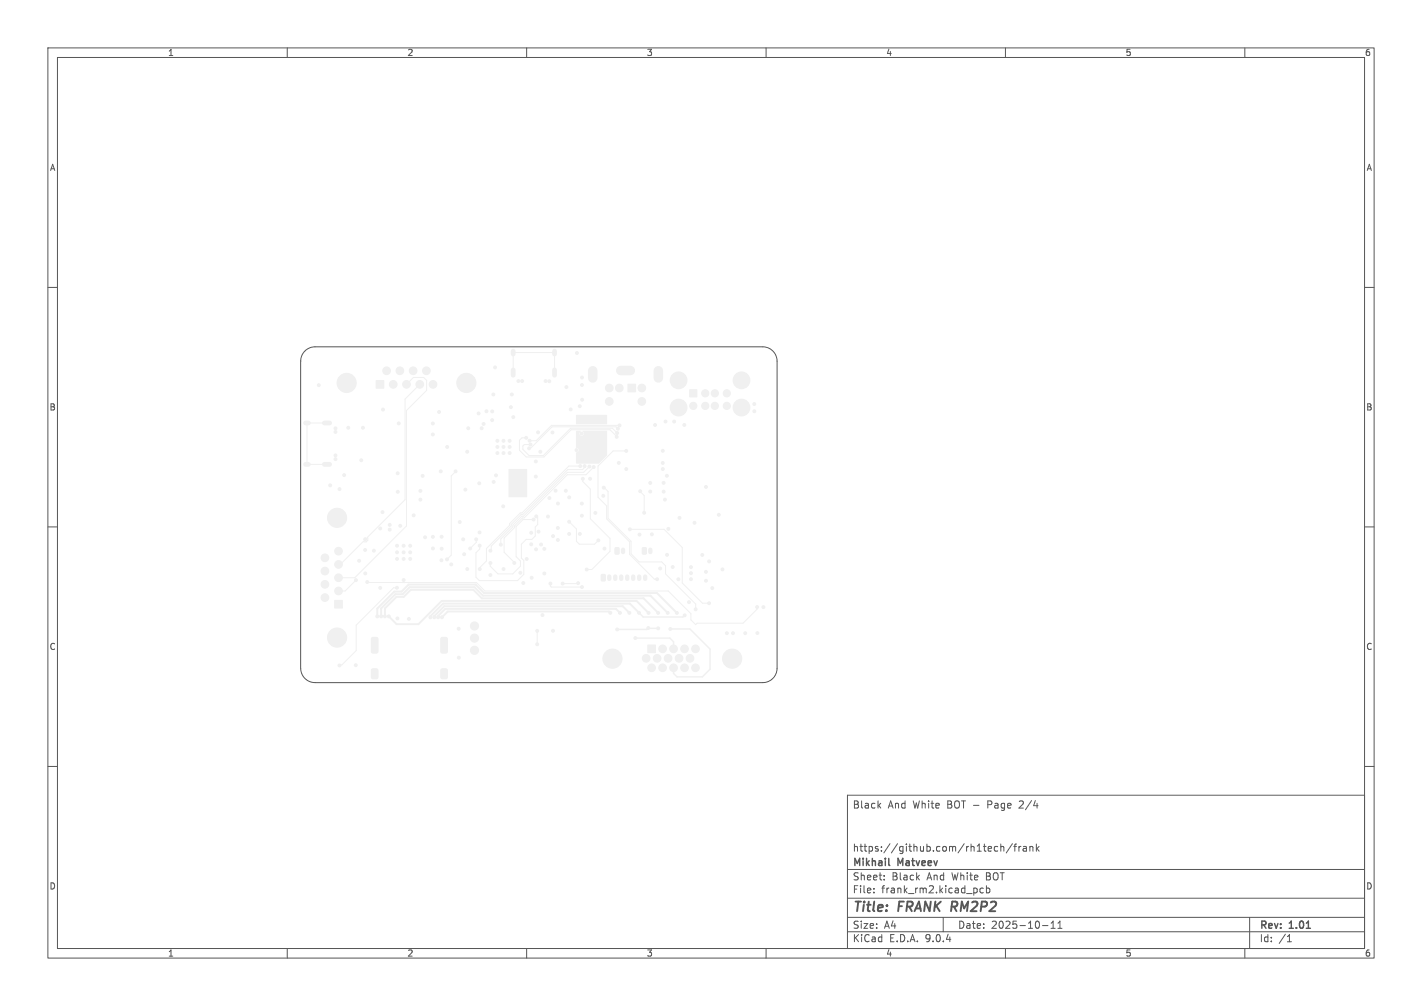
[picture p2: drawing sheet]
<svg xmlns="http://www.w3.org/2000/svg" width="297mm" height="210mm" viewBox="0 0 297 210" stroke-linecap="round" stroke-linejoin="round" font-family="sans-serif">
<g fill="#f0f0f0" stroke="#f0f0f0" stroke-width=".21">
<path d="M125.6 120l.6-.1 .2 .1 .1 1.1-.2 .2-.7-.1z"/>
<path d="M131.2 80.2h1.6v1.6h-1.6z"/>
<path d="M128.5 114.4l.6-.1 .2 .1v1.1l-.1 .2-.8-.1z"/>
<path d="M135.3 134.7h1.6v1.6h-1.6z"/>
<path d="M78.6 79.4h1.6v1.6h-1.6z"/>
<path d="M69.9 125.3h1.6v1.6h-1.6z"/>
<path d="M92.2 133.1h1l.2 .2 .1 2.7-.3 .3h-.9l-.2-.2v-2.7z"/>
<path d="M92.2 139.7l.9-.1 .3 .2 .1 1.6-.2 .2-.9 .1-.3-.1v-1.6z"/>
<path d="M77.7 139.7l.9-.1 .3 .2 .1 1.6-.2 .2-.9 .1-.3-.1v-1.6z"/>
<path d="M77.6 133.2l.2-.1 .8-.1 .3 .3 .1 2.7-.3 .3h-.9l-.2-.2z"/>
<path d="M134.2 114.4l.6-.1 .2 .1v1.1l-.1 .2-.8-.1z"/>
<path d="M144.1 81.4h1.5v1.5h-1.5z"/>
<circle cx="85.7" cy="113.9" r=".3"/>
<circle cx="85.7" cy="115.3" r=".3"/>
<circle cx="85.7" cy="116.7" r=".3"/>
<circle cx="84.3" cy="113.9" r=".3"/>
<circle cx="84.3" cy="115.3" r=".3"/>
<circle cx="84.3" cy="116.7" r=".3"/>
<circle cx="82.9" cy="113.9" r=".3"/>
<circle cx="82.9" cy="115.3" r=".3"/>
<circle cx="82.9" cy="116.7" r=".3"/>
<circle cx="129.4" cy="81" r=".8"/>
<circle cx="134.1" cy="81" r=".8"/>
<circle cx="127.3" cy="81" r=".8"/>
<circle cx="134.1" cy="83.8" r=".8"/>
<circle cx="127.3" cy="83.8" r=".8"/>
<circle cx="99.1" cy="130.7" r=".85"/>
<circle cx="99.1" cy="133.2" r=".85"/>
<circle cx="99.1" cy="135.8" r=".85"/>
<circle cx="106.4" cy="92" r=".3"/>
<circle cx="106.4" cy="93.3" r=".3"/>
<circle cx="106.4" cy="94.6" r=".3"/>
<circle cx="105.2" cy="92" r=".3"/>
<circle cx="105.2" cy="93.3" r=".3"/>
<circle cx="105.2" cy="94.6" r=".3"/>
<circle cx="103.9" cy="92" r=".3"/>
<circle cx="103.9" cy="93.3" r=".3"/>
<circle cx="103.9" cy="94.6" r=".3"/>
<circle cx="152.9" cy="137.5" r="2"/>
<circle cx="127.9" cy="137.5" r="2"/>
<circle cx="138.4" cy="135.4" r=".8"/>
<circle cx="140.7" cy="135.4" r=".8"/>
<circle cx="143" cy="135.4" r=".8"/>
<circle cx="145.3" cy="135.4" r=".8"/>
<circle cx="135" cy="137.4" r=".8"/>
<circle cx="137.2" cy="137.4" r=".8"/>
<circle cx="139.5" cy="137.4" r=".8"/>
<circle cx="141.8" cy="137.4" r=".8"/>
<circle cx="144.1" cy="137.4" r=".8"/>
<circle cx="136.1" cy="139.4" r=".8"/>
<circle cx="138.4" cy="139.4" r=".8"/>
<circle cx="140.7" cy="139.4" r=".8"/>
<circle cx="143" cy="139.4" r=".8"/>
<circle cx="145.3" cy="139.4" r=".8"/>
<circle cx="82.1" cy="80.2" r=".8"/>
<circle cx="84.9" cy="80.2" r=".8"/>
<circle cx="87.7" cy="80.2" r=".8"/>
<circle cx="90.4" cy="80.2" r=".8"/>
<circle cx="80.7" cy="77.4" r=".8"/>
<circle cx="83.5" cy="77.4" r=".8"/>
<circle cx="72.4" cy="79.9" r="2"/>
<circle cx="86.3" cy="77.4" r=".8"/>
<circle cx="97.4" cy="79.9" r="2"/>
<circle cx="89.1" cy="77.4" r=".8"/>
<circle cx="70.7" cy="123.4" r=".8"/>
<circle cx="70.7" cy="120.6" r=".8"/>
<circle cx="70.7" cy="117.8" r=".8"/>
<circle cx="70.7" cy="115.1" r=".8"/>
<circle cx="67.9" cy="124.8" r=".8"/>
<circle cx="67.9" cy="122" r=".8"/>
<circle cx="70.4" cy="133.1" r="2"/>
<circle cx="67.9" cy="119.2" r=".8"/>
<circle cx="70.4" cy="108.1" r="2"/>
<circle cx="67.9" cy="116.4" r=".8"/>
<circle cx="147.3" cy="82.1" r=".75"/>
<circle cx="149.3" cy="82.1" r=".75"/>
<circle cx="151.8" cy="82.1" r=".75"/>
<circle cx="144.8" cy="84.7" r=".75"/>
<circle cx="147.3" cy="84.7" r=".75"/>
<circle cx="149.3" cy="84.7" r=".75"/>
<circle cx="151.8" cy="84.7" r=".75"/>
<circle cx="141.7" cy="79.4" r="1.75"/>
<circle cx="154.9" cy="79.4" r="1.75"/>
<circle cx="141.7" cy="85.1" r="1.75"/>
<circle cx="154.9" cy="85.1" r="1.75"/>
<circle cx="100.2" cy="113.9" r=".3"/>
<circle cx="102.4" cy="117.5" r=".3"/>
<circle cx="112" cy="107.8" r=".3"/>
<circle cx="111.5" cy="108.5" r=".3"/>
<circle cx="100.2" cy="118.8" r=".3"/>
<circle cx="102.4" cy="115" r=".3"/>
<circle cx="104.6" cy="113.7" r=".3"/>
<circle cx="107.4" cy="117.5" r=".3"/>
<circle cx="102.4" cy="120" r=".3"/>
<circle cx="129.2" cy="96.6" r=".3"/>
<circle cx="121.5" cy="90.5" r=".3"/>
<circle cx="126.1" cy="92.5" r=".3"/>
<circle cx="122" cy="95.2" r=".3"/>
<circle cx="121.2" cy="97.3" r=".3"/>
<circle cx="122.1" cy="97.3" r=".3"/>
<circle cx="123.1" cy="97.4" r=".3"/>
<circle cx="124" cy="97.5" r=".3"/>
<circle cx="122" cy="87.9" r=".3"/>
<circle cx="120.4" cy="94" r=".3"/>
<circle cx="111" cy="113.6" r=".3"/>
<circle cx="111" cy="111.2" r=".3"/>
<circle cx="97.6" cy="118.8" r=".3"/>
<circle cx="96.7" cy="112.6" r=".3"/>
<circle cx="96.9" cy="115.7" r=".3"/>
<circle cx="100.2" cy="111.1" r=".3"/>
<circle cx="105.2" cy="118.8" r=".3"/>
<circle cx="108.7" cy="119.6" r=".3"/>
<circle cx="109.3" cy="121.7" r=".3"/>
<circle cx="99.5" cy="112.6" r=".3"/>
<circle cx="98.2" cy="114.5" r=".3"/>
<circle cx="106.7" cy="85" r=".3"/>
<circle cx="106.9" cy="82.3" r=".3"/>
<circle cx="121.1" cy="111.5" r=".3"/>
<circle cx="75" cy="117.1" r=".3"/>
<circle cx="105.1" cy="105.7" r=".3"/>
<circle cx="92.2" cy="114.5" r=".3"/>
<circle cx="92.2" cy="117" r=".3"/>
<circle cx="91.7" cy="86" r=".3"/>
<circle cx="69" cy="101.3" r=".3"/>
<circle cx="138.4" cy="94.1" r=".3"/>
<circle cx="116.5" cy="112.7" r=".3"/>
<circle cx="116" cy="102.4" r=".3"/>
<circle cx="126" cy="103.5" r=".3"/>
<circle cx="146.7" cy="115.8" r=".3"/>
<circle cx="135.8" cy="102.6" r=".3"/>
<circle cx="114.5" cy="107.8" r=".3"/>
<circle cx="107.4" cy="99.2" r=".3"/>
<circle cx="110" cy="116.7" r=".3"/>
<circle cx="112.9" cy="94.3" r=".3"/>
<circle cx="111" cy="120.6" r=".3"/>
<circle cx="86.4" cy="107.6" r=".3"/>
<circle cx="102.8" cy="85.9" r=".3"/>
<circle cx="116.5" cy="105.1" r=".3"/>
<circle cx="150.9" cy="118.9" r=".3"/>
<circle cx="97.2" cy="102.2" r=".3"/>
<circle cx="83" cy="129.1" r=".3"/>
<circle cx="141.9" cy="108.1" r=".3"/>
<circle cx="121.5" cy="107.7" r=".3"/>
<circle cx="88.3" cy="99.3" r=".3"/>
<circle cx="74.3" cy="138.9" r=".3"/>
<circle cx="153.1" cy="132.2" r=".3"/>
<circle cx="101.6" cy="85.9" r=".3"/>
<circle cx="113.7" cy="119.7" r=".3"/>
<circle cx="103.4" cy="76.7" r=".3"/>
<circle cx="75.5" cy="96.1" r=".3"/>
<circle cx="79.4" cy="122.7" r=".3"/>
<circle cx="135.8" cy="100.8" r=".3"/>
<circle cx="92.2" cy="112" r=".3"/>
<circle cx="76.3" cy="112.6" r=".3"/>
<circle cx="116.5" cy="110.2" r=".3"/>
<circle cx="81.4" cy="109.6" r=".3"/>
<circle cx="121.6" cy="78.8" r=".3"/>
<circle cx="96" cy="109" r=".3"/>
<circle cx="79.4" cy="110.3" r=".3"/>
<circle cx="76.3" cy="119.7" r=".3"/>
<circle cx="111.9" cy="96.3" r=".3"/>
<circle cx="85.4" cy="129.2" r=".3"/>
<circle cx="139.3" cy="99.3" r=".3"/>
<circle cx="118.3" cy="80.8" r=".3"/>
<circle cx="114.7" cy="79.6" r=".3"/>
<circle cx="93.4" cy="93.3" r=".3"/>
<circle cx="155.7" cy="132.2" r=".3"/>
<circle cx="123.2" cy="99.9" r=".3"/>
<circle cx="141.7" cy="120.9" r=".3"/>
<circle cx="143.9" cy="125.7" r=".3"/>
<circle cx="120.5" cy="73.7" r=".3"/>
<circle cx="115.5" cy="131.7" r=".3"/>
<circle cx="133.6" cy="111.6" r=".3"/>
<circle cx="148.8" cy="122.8" r=".3"/>
<circle cx="95.8" cy="131.3" r=".3"/>
<circle cx="112.4" cy="90.3" r=".3"/>
<circle cx="121.6" cy="83.4" r=".3"/>
<circle cx="81.4" cy="110.6" r=".3"/>
<circle cx="142.9" cy="88.7" r=".3"/>
<circle cx="76.3" cy="114.8" r=".3"/>
<circle cx="124.4" cy="107.1" r=".3"/>
<circle cx="111.9" cy="99.5" r=".3"/>
<circle cx="97.6" cy="94.3" r=".3"/>
<circle cx="139.6" cy="110.4" r=".3"/>
<circle cx="118.2" cy="102.4" r=".3"/>
<circle cx="66.6" cy="80.4" r=".3"/>
<circle cx="115.4" cy="90.3" r=".3"/>
<circle cx="147.5" cy="101.7" r=".3"/>
<circle cx="159.4" cy="126.7" r=".3"/>
<circle cx="148.1" cy="117.2" r=".3"/>
<circle cx="103.1" cy="100.6" r=".3"/>
<circle cx="115.5" cy="111.9" r=".3"/>
<circle cx="112.5" cy="111" r=".3"/>
<circle cx="80" cy="85.5" r=".3"/>
<circle cx="83.1" cy="98.8" r=".3"/>
<circle cx="70.9" cy="102.1" r=".3"/>
<circle cx="70.1" cy="95.8" r=".3"/>
<circle cx="139.3" cy="115.8" r=".3"/>
<circle cx="136.1" cy="111.5" r=".3"/>
<circle cx="121.5" cy="105.1" r=".3"/>
<circle cx="158.2" cy="132.2" r=".3"/>
<circle cx="108.3" cy="79.5" r=".3"/>
<circle cx="150.1" cy="107.5" r=".3"/>
<circle cx="97.8" cy="89.4" r=".3"/>
<circle cx="75.8" cy="89.3" r=".3"/>
<circle cx="136.8" cy="88.7" r=".3"/>
<circle cx="70.1" cy="89.4" r=".3"/>
<circle cx="87.8" cy="102.5" r=".3"/>
<circle cx="100" cy="86.3" r=".3"/>
<circle cx="126.3" cy="114.5" r=".3"/>
<circle cx="138.6" cy="102.6" r=".3"/>
<circle cx="70.1" cy="90.2" r=".3"/>
<circle cx="138.9" cy="104.3" r=".3"/>
<circle cx="137.9" cy="118.7" r=".3"/>
<circle cx="145.1" cy="109.1" r=".3"/>
<circle cx="138.4" cy="97.9" r=".3"/>
<circle cx="138.4" cy="96.6" r=".3"/>
<circle cx="121.5" cy="80.4" r=".3"/>
<circle cx="113" cy="113.7" r=".3"/>
<circle cx="95.8" cy="137.3" r=".3"/>
<circle cx="147.5" cy="121.2" r=".3"/>
<circle cx="72.7" cy="89.3" r=".3"/>
<circle cx="103" cy="82.3" r=".3"/>
<circle cx="140.5" cy="118.4" r=".3"/>
<circle cx="147.4" cy="119.4" r=".3"/>
<circle cx="90.4" cy="90.7" r=".3"/>
<circle cx="70.1" cy="95.1" r=".3"/>
<circle cx="112" cy="114.7" r=".3"/>
<circle cx="144.3" cy="118.4" r=".3"/>
<circle cx="144.3" cy="120.9" r=".3"/>
<circle cx="113.7" cy="114.6" r=".3"/>
<circle cx="139" cy="88" r=".3"/>
<circle cx="144.3" cy="119.6" r=".3"/>
<circle cx="157.6" cy="85.9" r=".3"/>
<circle cx="138.6" cy="100.8" r=".3"/>
<circle cx="83.1" cy="102.7" r=".3"/>
<circle cx="140.8" cy="88" r=".3"/>
<circle cx="90.4" cy="88.4" r=".3"/>
<circle cx="94.2" cy="117.8" r=".3"/>
<circle cx="92.1" cy="98.4" r=".3"/>
<circle cx="71.9" cy="99.2" r=".3"/>
<circle cx="83.3" cy="88.4" r=".3"/>
<circle cx="90.4" cy="112.1" r=".3"/>
<circle cx="79.9" cy="106.9" r=".3"/>
<circle cx="118.9" cy="103.8" r=".3"/>
<circle cx="151.8" cy="132.2" r=".3"/>
<circle cx="88.8" cy="112.2" r=".3"/>
<circle cx="100.1" cy="100.9" r=".3"/>
<circle cx="113.3" cy="128.4" r=".3"/>
<circle cx="119.2" cy="85.5" r=".3"/>
<circle cx="101" cy="88.5" r=".3"/>
<circle cx="87.8" cy="104.3" r=".3"/>
<circle cx="121.1" cy="84.8" r=".3"/>
<circle cx="100.6" cy="89.4" r=".3"/>
<circle cx="114.7" cy="104" r=".3"/>
<circle cx="84.3" cy="121.1" r=".3"/>
<circle cx="78.1" cy="115" r=".3"/>
<circle cx="83.6" cy="109.8" r=".3"/>
<circle cx="90.4" cy="114.5" r=".3"/>
<circle cx="148.1" cy="125.9" r=".3"/>
<circle cx="131.6" cy="110.5" r=".3"/>
<circle cx="145.3" cy="127.2" r=".3"/>
<circle cx="126.1" cy="101.8" r=".3"/>
<circle cx="122.5" cy="118.9" r=".3"/>
<circle cx="121.7" cy="99.9" r=".3"/>
<circle cx="112.2" cy="131.7" r=".3"/>
<circle cx="112.2" cy="134.5" r=".3"/>
<circle cx="74.4" cy="121.1" r=".3"/>
<circle cx="157.5" cy="84.3" r=".3"/>
<circle cx="113.9" cy="79.6" r=".3"/>
<circle cx="109.1" cy="79.5" r=".3"/>
<circle cx="137.5" cy="131.2" r=".3"/>
<circle cx="135.4" cy="131.1" r=".3"/>
<circle cx="128.9" cy="131.4" r=".3"/>
<circle cx="132.7" cy="133.2" r=".3"/>
<circle cx="140" cy="131.3" r=".3"/>
<circle cx="89.9" cy="128.9" r=".3"/>
<circle cx="143" cy="128.5" r=".3"/>
<circle cx="133.5" cy="127.9" r=".3"/>
<circle cx="90.7" cy="128.9" r=".3"/>
<circle cx="131.5" cy="127.9" r=".3"/>
<circle cx="79.6" cy="128.7" r=".3"/>
<circle cx="139.5" cy="127.9" r=".3"/>
<circle cx="135.5" cy="127.9" r=".3"/>
<circle cx="81.2" cy="128.7" r=".3"/>
<circle cx="78.8" cy="128.7" r=".3"/>
<circle cx="141.4" cy="128" r=".3"/>
<circle cx="92.3" cy="128.9" r=".3"/>
<circle cx="127.5" cy="127.9" r=".3"/>
<circle cx="130.8" cy="94.1" r=".3"/>
<circle cx="137.2" cy="120.9" r=".3"/>
<circle cx="130.8" cy="97.9" r=".3"/>
<circle cx="118.9" cy="111.5" r=".3"/>
<circle cx="128.8" cy="91.2" r=".3"/>
<circle cx="109.9" cy="91.4" r=".3"/>
<circle cx="129.4" cy="88.8" r=".3"/>
<circle cx="110.6" cy="92" r=".3"/>
<circle cx="128.9" cy="90.4" r=".3"/>
<circle cx="110.8" cy="92.8" r=".3"/>
<circle cx="129.1" cy="89.5" r=".3"/>
<circle cx="110.5" cy="93.6" r=".3"/>
<circle cx="80.4" cy="128.7" r=".3"/>
<circle cx="137.5" cy="127.9" r=".3"/>
<circle cx="129.5" cy="127.9" r=".3"/>
<circle cx="91.5" cy="128.9" r=".3"/>
<circle cx="93.4" cy="116.8" r=".3"/>
<circle cx="95.2" cy="98.4" r=".3"/>
<circle cx="125" cy="112.8" r=".3"/>
<circle cx="118.9" cy="108.9" r=".3"/>
<circle cx="121.6" cy="122.5" r=".3"/>
<circle cx="115" cy="121.8" r=".3"/>
<circle cx="120.8" cy="121.7" r=".3"/>
<circle cx="117.5" cy="121.8" r=".3"/>
<circle cx="82.9" cy="122.7" r=".3"/>
<circle cx="70.9" cy="138.9" r=".3"/>
<circle cx="76.7" cy="121.5" r=".3"/>
<circle cx="158.1" cy="126.7" r=".3"/>
<circle cx="107.2" cy="87.1" r=".3"/>
<circle cx="103.6" cy="99.2" r=".3"/>
<circle cx="102.8" cy="87.7" r=".3"/>
<circle cx="133.7" cy="102.5" r=".3"/>
<circle cx="134.5" cy="107" r=".3"/>
</g>
<path d="M130.1 114.8v.5M135.8 114.8v.5M127.3 120.4v.5M128.5 120.4v.5M129.8 120.4v.5M131 120.4v.5M132.3 120.4v.5M133.5 120.4v.5M134.8 120.4v.5" fill="none" stroke="#f0f0f0" stroke-width=".9"/>
<path d="M123.8 77.4v1.5M129.7 77.4h2M137.5 77.4v1.5" fill="none" stroke="#f0f0f0" stroke-width="2"/>
<path d="M107.2 73.3v.6M107.2 77.2v1.1M115.8 73.3v.6M115.8 77.2v1.1M63.8 96.9h.6M63.8 88.3h.6M67.7 96.9h1.1M67.7 88.3h1.1" fill="none" stroke="#f0f0f0" stroke-width="1"/>
<g fill="none" stroke="#f0f0f0" stroke-width=".21">
<path d="M107.2 77.8v-4.2h8.6v4.2M68.3 88.3h-4.2v8.6h4.2M84.9 80.2l1.4-1.4h2.2l.6 .6v2.1l-4.2 4.2v24.1l-10.8 10.8h-3.4M87.7 80.2l-3.1 3.1v21l-7.9 7.9 .1 .6-.3 .3-.6-.1-4.8 4.8M95.2 98.4l-1 1v16.5l-.8 .9M121.2 97.3h-2.4l-9.8 9.8h-.3l-2.3 2.2v.4l-4.8 4.8v2.6l-1.4 1.4v.3M121.7 99.9v.6l1.6 1.6v6.2l4.1 4.1v2.7l-3.8 3.8h-1.1M122.1 97.3v.3l-.4 .4h-3.1l-9.4 9.4h-.4l-2 2.1v.3l-4.2 4.2v.8l-.2 .2M123.1 97.4l-1.2 1.2h-3.4l-9.2 9.2h-.3l-1.9 1.8v.4l-2.5 2.5v1.2M124 97.5l-1.6 1.6h-3.9l-9 9h-.4l-1.6 1.7v.3l-2.2 2.2v3l2.1 2.2M128.8 91.2l-1.4-1.5h-8.1l-5.7 5.7h-3.7l-1.4-1.4v-2.1l.5-.5h.9M128.9 90.4l-1-1h-8.7l-5.7 5.7h-3l-1.3-1.3v-.7l.3-.3h1.3"/>
<path d="M129.1 89.5l-.4-.4h-13.4l-4.5 4.5h-.3M129.4 88.8h-14.2l-3.2 3.2h-1.4M130.8 94.1h-2.7l-3.2 3.2v6.5l1.8 1.8v2.7l4.8 4.8v2.6l5.2 5.2h.5M99.5 112.6v.6l-1.3 1.3M111.5 108.5h-2.2l-1.5 1.4v6.3l.9 .9v1.1l-1.6 1.6h-3.1l-1.6-1.6v-.7M112 107.8l.3 .3v1.4l-.5 .5v1.9l-.7 .7h-1.2l-1 1v2.9l.5 .5v2.9l-1.3 1.3h-8l-.7-.7v-5.1l.8-.8v-.7M118.9 108.9l1.5 1.5v2.6l.6 .6h3.2l.8-.8M126.1 101.8l.9 .8v5.6l4.8 4.8v2.6l1.7 1.7h4.7l.8 .8v1.7l6.3 6.3v1.1M131.7 110.5h7l3.8 3.8v7.4l4.2 4.2h1.4M133.7 102.5l.8 .9v3.6M74.4 121.1l-2.3 2.3h-1.4M76.7 121.5l22.8 .1 1.8 1.8h38.3l4.7 4.7v1.3l1 1 .3-.3h9.6l2.9-2.9v-.5"/>
<path d="M82.9 122.7h-.7l-7.8 7.8v5.3l-3 3-.5 .1M84.1 121.6h.1M84.5 121.6h.1M112.2 131.7v2.8M115 121.8v.6l.2 .2h6.4M120.8 121.7l-3.3 .1"/>
</g>
<path d="M132.7 133.2h7.2l.8 .8v1.5M133.5 127.9l.8 .9h8.4l.3-.3M137.5 131.2l-2.1-.1-.3 .3h-6.2M140 131.3h4.1l4.2 4.2v4.2l-1.6 1.6h-5.3l-.7-.7v-1.2" fill="none" stroke="#f0f0f0" stroke-width=".3"/>
<path d="M127.5 127.9l-.3-.2h-33.7l-1.2 1.2M129.5 127.9l-.8-.8h-35.7l-1.5 1.5v.3M131.5 127.9l-1.4-1.3h-37.3l-2.1 2v.3M133.5 127.9l-2-1.9h-39l-2.6 2.6v.3M135.5 127.9l-2.5-2.4h-40.7l-4.9 4.8h-4.6l-1.6-1.6M137.5 127.9l-3.1-3h-33.8l-1.7-1.8h-13.1l-1.5 1.5h-1.5l-2.4 2.4v1.7M139.5 127.9l-3.6-3.6h-35l-1.8-1.7h-13.5l-1.5 1.5h-1.5l-3 2.9v1.7M141.4 128l-4.2-4.2h-36.1l-1.8-1.8h-14l-1.4 1.5h-1.6l-3.5 3.5v1.7" fill="none" stroke="#f0f0f0" stroke-width=".4"/>
<g fill="#f0f0f0">
<path d="M106.2 97.9h3.9v5.9h-3.9z"/>
<path d="M120.3 89.9l1 .1a.47 .47 0 0 0-.3 .6 .47 .47 0 0 0 .7 .3 .47 .47 0 0 0 .1-.7l-.2-.1 .1-.2 5.1 .1v5.1l-1.8 1.7h-4.6l-.1-2.3a.55 .55 0 0 0 .6-.5 .55 .55 0 0 0-.6-.6z"/>
<path d="M120.3 86.6h6.4l.1 1.9-6.4 .1z"/>
</g>
<g fill="none" stroke="#575757" stroke-width=".21">
<path d="M10 10h277v190h-277zM12 12h273v186h-273zM60 10v2M110 10v2M160 10v2M210 10v2M260 10v2M10 60h2M63.7 73.3a3 3 0 0 1 2.1-.9h93.5a3 3 0 0 1 3 3v64.1a3 3 0 0 1-3 3h-93.5a3 3 0 0 1-3-3v-64.1a3 3 0 0 1 .9-2.1zM285 60h2M10 110h2M285 110h2"/>
<path d="M10 160h2M177 166h108v32h-108zM183.5 168.1l.5 .6M184 167.7l-.6 .6M208 176.7l.4 .1M208.4 177.6l-.4 .1M209 176.8l.2-.1 .4 .1 .1 .9M209 176.2v1.5M211.5 176.1l-1.3 2M211.7 176.7h.6M212.3 176.2l-.3 .2v1.3M212.8 176.7v1"/>
<path d="M213.2 176.7l-.4 .3M213.7 176.8h.6l.1 .9M214.4 177.1h-.5l-.2 .2 .2 .4 .5-.1M215.1 176.8l.2-.1 .4 .1v.9M215.1 176.7v1M216.5 176.2v1.5M216.6 177.1l.4 .6M217 176.7l-.5 .6M285 160h2M60 198v2M110 198v2M160 198v2"/>
<path d="M177 194.5h108M177 191.5h108M177 187.5h108M177 181.5h108M182.5 186.3v.1M182.5 185.5v.1M184.7 183.6v.1M184.7 182.8v.1M197 191.5v3M205.4 185.5l-.4-.1-.3 .3 .1 .6h.6M206 185.5l.5-.1 .2 .3-.1 .6h-.6M206 184.9v1.5"/>
<path d="M210 198v2M217.7 193.2h1.2M219.5 193.8h.9M219.5 192.7l.5-.4v1.5M221 193.8h.8M221 192.7l.4-.4v1.5M260 198v2M261 191.5v6.5M268.9 196.6h.8M269 195.5l.3-.4v1.5"/>
</g>
<path d="M185.6 180.5l.2 .2" fill="none" stroke="#575757" stroke-width=".3"/>
<g font-size="2.8" fill="#575757">
<text x="178" y="190.9">Title:</text>
<text x="187.7" y="190.9">FRANK RM2P2</text>
</g>
<g font-size="2.1" fill="#575757">
<text x="178" y="169">Black</text>
<text x="185.4" y="169">And</text>
<text x="190.7" y="169">White</text>
<text x="198" y="169">BOT -</text>
<text x="206.6" y="169">Page</text>
<text x="213.4" y="169">2/4</text>
<text x="178" y="178">https://github.com/rh1tech/frank</text>
<text x="178" y="184">Sheet:</text>
<text x="178" y="181.2">Mikhail</text>
<text x="186.2" y="184">Black</text>
<text x="187.6" y="181.2">Matveev</text>
<text x="193.7" y="184">And</text>
<text x="199" y="184">White</text>
<text x="206.2" y="184">BOT</text>
<text x="178" y="186.7">File:</text>
<text x="184.1" y="186.7">frank_rm2.kicad_pcb</text>
<text x="178" y="196.9">KiCad</text>
<text x="178" y="194.1">Size:</text>
<text x="184.7" y="194.1">A4</text>
<text x="185.7" y="196.9">E.D.A.</text>
<text x="193.3" y="196.9">9.0.4</text>
<text x="200" y="194.1">Date:</text>
<text x="207" y="194.1">2025-10-11</text>
<text x="263" y="194.3">Rev:</text>
<text x="263" y="196.9">Id:</text>
<text x="267.1" y="196.9">/1</text>
<text x="269.4" y="194.3">1.01</text>
</g>
<g font-size="1.8" fill="#575757">
<text x="35" y="11.9">1</text>
<text x="85" y="11.9">2</text>
<text x="135" y="11.9">3</text>
<text x="185" y="11.9">4</text>
<text x="235" y="11.9">5</text>
<text x="285" y="11.9">6</text>
<text x="10.3" y="35.9">A</text>
<text x="285.4" y="35.9">A</text>
<text x="10.3" y="85.9">B</text>
<text x="285.3" y="85.9">B</text>
<text x="10.3" y="135.9">C</text>
<text x="285.3" y="135.9">C</text>
<text x="10.3" y="185.9">D</text>
<text x="285.3" y="185.9">D</text>
<text x="35" y="199.9">1</text>
<text x="85" y="199.9">2</text>
<text x="135" y="199.9">3</text>
<text x="185" y="199.9">4</text>
<text x="235" y="199.9">5</text>
<text x="285" y="199.9">6</text>
</g>
</svg>
